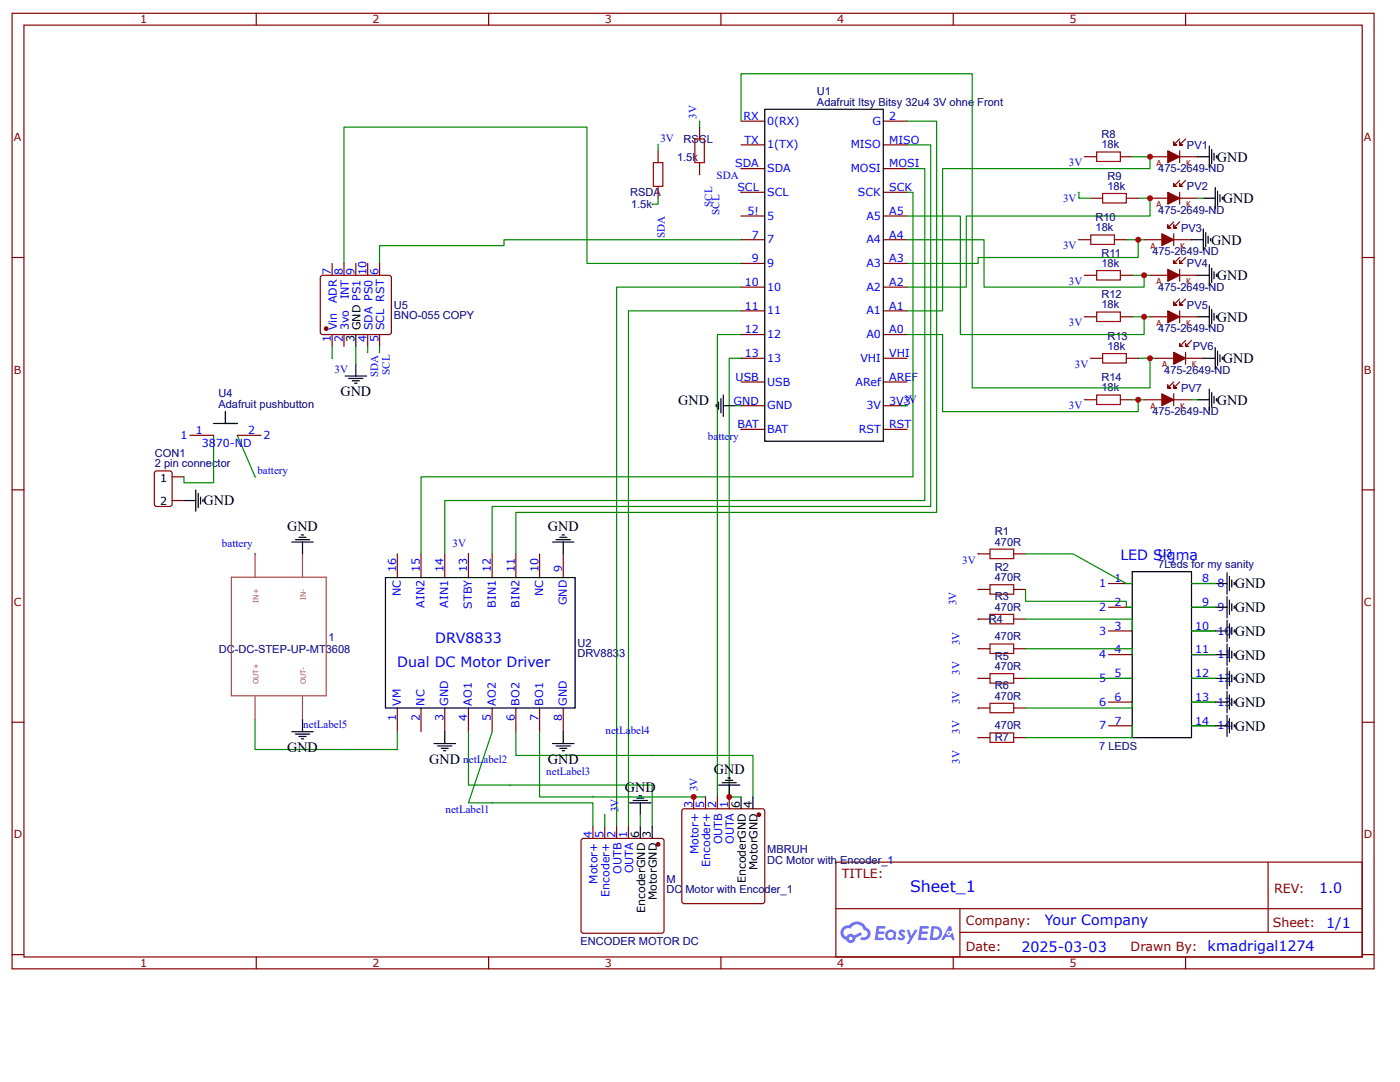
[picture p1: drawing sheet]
<svg xmlns="http://www.w3.org/2000/svg" width="279mm" height="216mm" viewBox="0 0 279 216" stroke-linecap="round" stroke-linejoin="round" font-family="sans-serif">
<g fill="none" stroke="#800" stroke-width=".24">
<path d="M2.4 2.7h271.8v190.6h-271.8zM4.8 5h267.1v186h-267.1zM51.1 2.7v2.3M97.5 2.7v2.3M143.9 2.7v2.3M190.2 2.7v2.3M236.6 2.7v2.3M2.4 51.4h2.4M271.9 51.4h2.3M2.4 97.7h2.4M271.9 97.7h2.3M2.4 144.1h2.4"/>
<path d="M271.9 144.1h2.3M166.8 172h105.1v19h-105.1zM253.1 172v14M2.4 190.5h2.4M51.1 191v2.3M97.5 191v2.3M143.9 191v2.3M166.8 181.3h105M190.2 191v2.3M191.6 186h80.2M191.6 181.3v9.5M236.6 191v2.3"/>
<path d="M271.9 190.5h2.3"/>
</g>
<g fill="#58f">
<path d="M179.5 185.6l.5-.1 .4 .1 .3 .2-.3 .4a.31 .31 0 0 0-.2-.3 .31 .31 0 0 0-.3 .2 .8 .8 0 0 1 .6 .6 .8 .8 0 0 1-.2 .8l-.6 .1-.6-.3 .3-.4 .5 .3 .2-.3a1.1 1.1 0 0 1-.7-1.1z"/>
<path d="M180.9 185.5h.6l.4 1.2 .7-1.2h.5l-1.6 2.8h-.6l.6-1z"/>
<path d="M174.9 184.8l1.8 .1v.1l-.2 .3h-1.1l-.1 .6h1l.3 .2-.3 .3h-1l-.1 .7h1l.1 .1v.3l-1.7 .1z"/>
<path d="M183.6 184.8l1.7 .1 .1 .1-.3 .3h-1l-.1 .6h1l.2 .2-.3 .3h-1l-.1 .7h1l.2 .1v.3l-1.8 .1z"/>
<path d="M189.4 184.8h.4l.2 .8-.4 .3a.46 .46 0 0 0-.7 .1 .46 .46 0 0 0 .3 .7 .46 .46 0 0 0 .6-.4l.3-.2 .4 1.5h-.5l-.2-.6h-1.1l-.3 .6h-.6z"/>
<path d="M185.9 184.8l-.4 2.8h.9a1.41 1.41 0 0 0 1.6-1.4 1.41 1.41 0 0 0-1.6-1.4zM186.4 185.3a.95 .95 0 0 1 1.1 1.1 .95 .95 0 0 1-1.4 .7z"/>
<path d="M177.1 185.7a1.03 1.03 0 0 0-.3 1.5 1.03 1.03 0 0 0 1.5 .2l.4 .2 .2-1.6-.4-.1a.93 .93 0 0 0-1.4-.2zM177.1 186.6a.61 .61 0 0 1 1.2 0 .61 .61 0 0 1-1.2 0z"/>
<path d="M168.2 185.1a1.47 1.47 0 0 0 .7 2.4 .94 .94 0 0 0 1.1 .7 .94 .94 0 0 0 .7-1l1.3-.7-.3-.5-1.2 .6a.95 .95 0 0 0-1.6 .3 .93 .93 0 0 1-.5-1.2 .93 .93 0 0 1 1.4-.4 1.39 1.39 0 0 1 1.4-.8 1.39 1.39 0 0 1 1.2 1.1 .77 .77 0 0 1 .7 1 .77 .77 0 0 1-1.1 .4l-.3 .2v.2a1.31 1.31 0 0 0 1.9-.5 1.31 1.31 0 0 0-.8-1.8 2.04 2.04 0 0 0-3.4-.5l-.7 .1zM169.4 187.3a.36 .36 0 0 1 .7 0 .36 .36 0 0 1-.7 0z"/>
<circle cx="189.4" cy="186.2" r=".18"/>
</g>
<g fill="none" stroke="#800" stroke-width=".24">
<path d="M131.3 30.1v2.4M131.3 37.2v2.4M139.6 25.4v2.3M139.6 32.5v2.3M147.9 28.9h4.7M147.9 33.6h4.7M147.9 38.4h4.7M147.9 24.2h4.7M176.3 28.9h4.7M176.3 33.6h4.7M176.3 38.4h4.7M176.3 24.2h4.7"/>
<path d="M216.5 31.3h2.4M217.7 39.6h2.3M223.6 31.3h2.4M224.8 39.6h2.3M64 55.2l.4-.3 13.5 .1 .2 .4-.1 11.1-.4 .3-13.4-.1-.3-.4zM66.3 52.6v2.3M68.6 52.6v2.3M71 52.6v2.3M73.4 52.6v2.3M75.7 52.6v2.3M147.9 43.1h4.7M147.9 47.8h4.7"/>
<path d="M147.9 52.6h4.7M147.9 57.3h4.7M176.3 43.1h4.7M176.3 47.8h4.7M176.3 52.6h4.7M176.3 57.3h4.7M215.3 47.8h2.4M216.5 54.9h2.4M222.4 47.8h2.4M223.6 54.9h2.4M66.3 66.8v2.3M68.6 66.8v2.3"/>
<path d="M73.4 66.8v2.3M75.7 66.8v2.3M147.9 62h4.7M147.9 66.8h4.7M147.9 71.5h4.7M147.9 76.2h4.7M176.3 62h4.7M176.3 66.8h4.7M176.3 71.5h4.7M176.3 76.2h4.7M216.5 63.2h2.4M216.5 79.8h2.4"/>
<path d="M217.7 71.5h2.3M223.6 63.2h2.4M223.6 79.8h2.4M224.8 71.5h2.3M31 94h2.9l.4 .2v6.4l-.2 .4-2.8 .1-.4-.3-.1-6.4zM34.3 95.1h2.4M34.3 99.9h2.4M37.9 86.9h4.7M47.4 86.9h4.7M147.9 81h4.7M147.9 85.7h4.7M176.3 81h4.7"/>
<path d="M176.3 85.7h4.7M79.3 110.5v4.8M84 110.5v4.8M88.8 110.5v4.8M93.5 110.5v4.8M98.2 110.5v4.8M103 110.5v4.8M107.7 110.5v4.8M112.4 110.5v4.8M195.2 110.5h2.4M195.2 117.6h2.4M202.3 110.5h2.4"/>
<path d="M202.3 117.6h2.4M221.2 116.4h4.8M237.8 116.4h4.7M195.2 123.5h2.4M195.2 129.4h2.4M195.2 135.4h2.4M202.3 123.5h2.4M202.3 129.4h2.4M202.3 135.4h2.4M221.2 135.4h4.8M221.2 121.2h4.8M221.2 125.9h4.8"/>
<path d="M221.2 130.6h4.8M237.8 135.4h4.7M237.8 121.2h4.7M237.8 125.9h4.7M237.8 130.6h4.7M79.3 141.3v4.7M84 141.3v4.7M88.8 141.3v4.7M93.5 141.3v4.7M98.2 141.3v4.7M103 141.3v4.7M107.7 141.3v4.7"/>
<path d="M112.4 141.3v4.7M138.4 159v2.4M140.8 159v2.4M143.2 159v2.4M145.5 159v2.4M195.2 141.3h2.4M195.2 147.2h2.4M202.3 141.3h2.4M202.3 147.2h2.4M221.2 140.1h4.8M221.2 144.8h4.8M237.8 140.1h4.7"/>
<path d="M237.8 144.8h4.7M116 167.5l.4-.2h15.6l.5 .2v18.2l-.2 .5h-15.9l-.4-.2zM118.3 164.9v2.4M120.7 164.9v2.4M123.1 164.9v2.4M125.4 164.9v2.4M136.1 161.6l.4-.2h15.7l.4 .2v18.2l-.2 .4-15.9 .1-.4-.2z"/>
</g>
<g fill="none" stroke="#000" stroke-width=".24">
<path d="M152.6 21.8h23.7v66.2h-23.7zM239 31.3h2.3M240.2 39.6h2.3M241.3 29.1v4.3M241.8 29.9v2.8M242.3 30.6v1.4M242.5 37.4v4.3M242.8 31v.5M243 38.1v2.9M243.5 38.8v1.5M243.9 39.3v.5M237.8 47.8h2.4"/>
<path d="M239 54.9h2.3M240.2 45.7v4.3M240.6 46.4v2.9M241.1 47.1v1.4M241.3 52.8v4.3M241.6 47.6v.5M241.8 53.5v2.9M242.3 54.2v1.4M242.8 54.7v.5M68.9 75h4.2M69.6 75.5h2.8M70.3 76h1.4"/>
<path d="M70.8 76.5h.5M71 66.8v2.3M71 72.7v2.3M143.9 79.5v2.9M144.3 78.8v4.3M239 63.2h2.3M239 79.8h2.3M240.2 71.5h2.3M241.3 61.1v4.2M241.3 77.6v4.3M241.8 61.8v2.8M241.8 78.3v2.9"/>
<path d="M242.3 62.5v1.4M242.3 79.1v1.4M242.5 69.4v4.2M242.8 63v.4M242.8 79.5v.5M243 70.1v2.8M243.5 70.8v1.4M243.9 71.3v.4M36.7 99.9h2.4M39.1 97.7v4.3M39.6 98.5v2.8M40 99.2v1.4"/>
<path d="M40.5 99.6v.5M42.6 84.5h4.8h-2.4M45 84.5v-2.4v2.4M142.9 80.7v.5M143.4 80.2v1.5M144.3 81h2.4M58.2 108.2h4.3M58.9 107.7h2.9M59.7 107.2h1.4M60.1 106.7h.5M60.4 108.2v2.3M76.9 115.3h37.9v26h-37.9z"/>
<path d="M110.3 108.2h4.2M111 107.7h2.8M111.7 107.2h1.4M112.2 106.7h.4M112.4 108.2v2.3M226 114.1h11.8v33.1h-11.8zM242.5 116.4h2.4M244.9 114.3v4.3M244.9 119v4.3M245.4 115v2.9M245.4 119.7v2.9M245.8 115.7v1.4"/>
<path d="M246.3 116.2v.5M242.5 121.2h2.4M242.5 125.9h2.4M242.5 130.6h2.4M242.5 135.4h2.4M244.9 123.8v4.2M244.9 128.5v4.3M244.9 133.2v4.3M244.9 138v4.2M245.4 124.5v2.8M245.4 129.2v2.8M245.4 133.9v2.9"/>
<path d="M245.4 138.7v2.8M245.8 120.5v1.4M245.8 125.2v1.4M245.8 129.9v1.4M245.8 134.7v1.4M245.8 139.4v1.4M246.3 120.9v.5M246.3 125.7v.4M246.3 130.4v.5M246.3 135.1v.5M246.3 139.9v.4M58.2 146h4.3"/>
<path d="M58.9 146.5h2.9M59.7 147h1.4M60.1 147.4h.5M60.4 143.6v2.4M86.6 148.4h4.3M87.3 148.8h2.9M88 149.3h1.5M88.5 149.8h.5M88.8 146v2.4M110.3 148.4h4.2M111 148.8h2.8M111.7 149.3h1.4"/>
<path d="M112.2 149.8h.4M112.4 146v2.4M126.4 159.7h2.8M127.1 159.3h1.4M127.6 158.8h.4M143.4 156.7h4.3M144.1 156.2h2.8M144.8 155.7h1.4M145.3 155.2h.5M145.5 156.7v2.3M147.9 159v2.4M150.3 159v2.4"/>
<path d="M242.5 140.1h2.4M242.5 144.8h2.4M244.9 142.7v4.3M245.4 143.4v2.8M245.8 144.1v1.4M246.3 144.6v.5M125.7 160.2h4.2M127.8 160.2v2.4M127.8 164.9v2.4M130.2 164.9v2.4"/>
</g>
<g fill="none" stroke="#080" stroke-width=".24">
<path d="M131.3 39.6v1.1h-1.1M131.3 28.9v1.2M139.6 24.2v1.2M147.9 24.2v-9.5h46.1v62.7h35.5v-5.9M181 38.4h1.2v56.7h-98.2v15.4M181 33.6h3.6v66.3h-95.8v10.6M181 28.9h4.7v72.2h-87.5v9.4M181 24.2h5.9v78h-83.9v8.3M215.3 38.4v1.2h2.4M226 31.3h3.5v2.3h-41.4v28.4h-7.1M227.1 39.6h2.4v3.5h-36.7v14.2h-11.8M239 39.6h1.2"/>
<path d="M68.6 52.6v-27.2h48.5v27.2h30.8M147.9 47.8h-47.3v1.2h-24.9v3.6M147.9 57.3h-24.8v107.6M181 47.8h15.4v9.5h31.9v-2.4M181 43.1h10.7v23.7h36.6v-3.6M224.8 47.8h3.5M226 54.9h3.5M227.1 47.8v3.6h-31.9v1.2h-14.2M66.3 69.1v2.4M71 69.1v3.6M73.4 69.1v1.2M75.7 69.1v1.2"/>
<path d="M147.9 62h-22.5v102.9M147.9 66.8h-4.7v92.2M147.9 71.5h-2.4v87.5h2.4M181 66.8h7.1v15.3h39v-2.3M226 63.2h3.5M226 79.8h2.3M227.1 71.5h3.6M237.8 79.8h1.2M42.6 86.9v9.4h-5.9v-1.2M47.4 86.9l3.5 8.2M146.7 81h1.2M179.8 81h1.2"/>
<path d="M204.7 110.5h9.4l10.7 5.9h1.2M204.7 117.6v2.4h20.1v1.2h1.2M237.8 116.4h4.7M204.7 123.5h21.3v2.4M204.7 129.4h21.3v1.2M204.7 135.4h21.3M237.8 135.4h4.7M237.8 121.2h4.7M237.8 125.9h4.7M237.8 130.6h4.7M50.9 143.6v6h28.4v-3.6M93.5 146v10.7h36.7v8.2"/>
<path d="M98.2 146l-4.7 14.2h24.8v4.7M103 146v4.7h47.3v8.3M107.7 146v13h33.1M226 140.1v1.2h-21.3M226 144.8v2.4h-21.3M237.8 140.1h4.7M237.8 144.8h4.7M120.7 162.6v2.3M127.8 162.6v2.3"/>
</g>
<path d="M46.2 115.2h18.9v23.6h-18.9zM50.9 110.5v4.7M60.4 110.5v4.7M50.9 139v4.6M60.4 139v4.6" fill="none" stroke="#a54b4b" stroke-width=".24"/>
<g fill="none" stroke="#a00000" stroke-width=".24">
<path d="M130.4 32.5h1.9v4.7h-1.9zM138.7 27.7h1.9v4.8h-1.9zM218.9 30.3h4.7v1.9h-4.7zM220 38.6h4.8v1.9h-4.8zM217.7 46.9h4.7v1.9h-4.7zM218.9 54h4.7v1.9h-4.7zM218.9 62.3h4.7v1.9h-4.7zM218.9 78.8h4.7v1.9h-4.7zM220 70.5h4.8v1.9h-4.8zM197.6 109.6h4.7v1.9h-4.7zM197.6 116.7h4.7v1.9h-4.7zM197.6 122.6h4.7v1.9h-4.7z"/>
<path d="M197.6 128.5h4.7v1.9h-4.7zM197.6 134.4h4.7v1.9h-4.7zM197.6 140.3h4.7v1.9h-4.7zM197.6 146.2h4.7v1.9h-4.7z"/>
</g>
<g fill="#840000" stroke="#840000" stroke-width=".24">
<path d="M233.1 30.1l2.3 1.2-2.3 1.2z"/>
<path d="M233.1 38.4l2.3 1.2-2.3 1.1z"/>
<path d="M231.9 46.7l2.3 1.1-2.3 1.2z"/>
<path d="M233.1 53.7l2.3 1.2-2.3 1.2z"/>
<path d="M233.1 62l2.3 1.2-2.3 1.2z"/>
<path d="M234.2 70.3l2.4 1.2-2.4 1.2z"/>
<path d="M231.9 78.6l2.3 1.2-2.3 1.2z"/>
</g>
<g fill="none" stroke="#840000" stroke-width=".24">
<path d="M229.5 31.3h3.6M229.5 39.6h3.6M235.4 27.7l-1.2 1.2v-.6v.6h.6h-.6M235.4 36l-1.2 1.2v-.6v.6h.6h-.6M235.4 31.3h3.6M235.4 30.1v2.4M235.4 38.4v2.3M235.4 39.6h3.6M236.6 27.7l-1.2 1.2h.6h-.6v-.6v.6M236.6 36l-1.2 1.2h.6h-.6v-.6v.6M228.3 47.8h3.6M229.5 54.9h3.6"/>
<path d="M234.2 44.3l-1.1 1.2v-.6v.6h.6h-.6M234.2 47.8h3.6M234.2 46.7v2.3M235.4 44.3l-1.2 1.2h.6h-.6v-.6v.6M235.4 51.4l-1.2 1.2v-.6v.6h.6h-.6M235.4 59.7l-1.2 1.1v-.5v.5h.6h-.6M235.4 53.7v2.4M235.4 54.9h3.6M236.6 51.4l-1.2 1.2h.6h-.6v-.6v.6M236.6 59.7l-1.2 1.1h.6h-.6v-.5v.5M228.3 79.8h3.6M229.5 63.2h3.6"/>
<path d="M230.7 71.5h3.5M234.2 76.2l-1.1 1.2v-.6v.6h.6h-.6M234.2 78.6v2.4M234.2 79.8h3.6M235.4 76.2l-1.2 1.2h.6h-.6v-.6v.6M235.4 62v2.4M235.4 63.2h3.6M236.6 67.9l-1.2 1.2v-.6v.6h.6h-.6M236.6 71.5h3.6M236.6 70.3v2.4M237.8 67.9l-1.2 1.2h.6h-.6v-.6v.6"/>
</g>
<g fill="#000">
<path d="M131.3 28.7v.4zM131.1 28.9h.5z"/>
<path d="M139.6 23.9v.5zM139.4 24.2h.5z"/>
<path d="M139.6 34.6v.5zM139.4 34.8h.5z"/>
<path d="M147.9 33.4v.5zM147.7 33.6h.4z"/>
<path d="M147.9 38.1v.5zM147.7 38.4h.4z"/>
<path d="M215.3 38.1v.5zM215.1 38.4h.5z"/>
<path d="M216.5 31v.5zM216.3 31.3h.4z"/>
<path d="M130.2 40.5v.5zM129.9 40.7h.5z"/>
<path d="M215.3 47.6v.5zM215.1 47.8h.5z"/>
<path d="M216.5 54.7v.5zM216.3 54.9h.4z"/>
<path d="M66.3 71.3v.4zM66 71.5h.5z"/>
<path d="M73.4 70.1v.4zM73.1 70.3h.5z"/>
<path d="M75.7 70.1v.4zM75.5 70.3h.5z"/>
<path d="M216.5 63v.4zM216.3 63.2h.4z"/>
<path d="M216.5 79.5v.5zM216.3 79.8h.4z"/>
<path d="M217.7 71.3v.4zM217.4 71.5h.5z"/>
<path d="M50.9 94.9v.5zM50.7 95.1h.4z"/>
<path d="M147.9 85.4v.5zM147.7 85.7h.4z"/>
<path d="M179.8 80.7v.5zM179.6 81h.5z"/>
<path d="M50.9 110.3v.5zM50.7 110.5h.4z"/>
<path d="M93.5 110.3v.5zM93.3 110.5h.4z"/>
<path d="M195.2 110.3v.5zM195 110.5h.4z"/>
<path d="M195.2 117.4v.5zM195 117.6h.4z"/>
<path d="M195.2 123.3v.5zM195 123.5h.4z"/>
<path d="M195.2 129.2v.5zM195 129.4h.4z"/>
<path d="M195.2 135.1v.5zM195 135.4h.4z"/>
<path d="M69.8 149.3v.5zM69.6 149.6h.5z"/>
<path d="M98.2 160v.4zM98 160.2h.5z"/>
<path d="M101.8 156.4v.5zM101.5 156.7h.5z"/>
<path d="M118.3 158.8v.5zM118.1 159h.5z"/>
<path d="M130.2 150.5v.5zM129.9 150.7h.5z"/>
<path d="M138.4 158.8v.5zM138.2 159h.5z"/>
<path d="M195.2 141v.5zM195 141.3h.4z"/>
<path d="M195.2 147v.4zM195 147.2h.4z"/>
<path d="M120.7 162.3v.5zM120.5 162.6h.4z"/>
</g>
<g fill="#800" stroke="#800" stroke-width=".24">
<circle cx="151.4" cy="162.6" r=".35"/>
<circle cx="131.3" cy="168.5" r=".36"/>
<circle cx="65.1" cy="65.6" r=".36"/>
</g>
<g fill="#c00">
<circle cx="229.5" cy="31.3" r=".59"/>
<circle cx="227.1" cy="47.8" r=".59"/>
<circle cx="228.3" cy="54.9" r=".59"/>
<circle cx="228.3" cy="63.2" r=".59"/>
<circle cx="229.5" cy="39.6" r=".59"/>
<circle cx="227.1" cy="79.8" r=".59"/>
<circle cx="229.5" cy="71.5" r=".59"/>
<circle cx="145.5" cy="159" r=".59"/>
<circle cx="138.4" cy="159" r=".59"/>
</g>
<text font-size="3.2" fill="#00f" x="181.6" y="178.1">Sheet_1</text>
<g font-size="2.8">
<text x="242.9" y="32.3">GND</text>
<text x="244.1" y="40.5">GND</text>
<text x="241.7" y="48.8">GND</text>
<text x="242.9" y="55.9">GND</text>
<text x="242.9" y="64.2">GND</text>
<text x="244.1" y="72.5">GND</text>
<text x="67.9" y="79.1">GND</text>
<text x="135.4" y="80.7">GND</text>
<text x="242.9" y="80.7">GND</text>
<text x="40.6" y="100.8">GND</text>
<text x="57.3" y="106">GND</text>
<text x="109.3" y="106">GND</text>
<text x="246.4" y="117.4">GND</text>
<text x="246.4" y="122.1">GND</text>
<text x="246.4" y="126.9">GND</text>
<text x="246.4" y="131.6">GND</text>
<text x="246.4" y="136.3">GND</text>
<text x="246.4" y="141.1">GND</text>
<text x="246.4" y="145.8">GND</text>
<text x="57.3" y="150.1">GND</text>
<text x="85.7" y="152.4">GND</text>
<text x="109.3" y="152.4">GND</text>
<text x="142.5" y="154.5">GND</text>
<text x="124.7" y="158.1">GND</text>
</g>
<g font-size="2.8" fill="#00f">
<text x="223.6" y="111.7">LED Sigma</text>
<text x="86.8" y="128.2">DRV8833</text>
<text x="79.3" y="133">Dual DC Motor Driver</text>
<text x="263.2" y="178.2">1.0</text>
<text x="208.5" y="184.7">Your Company</text>
<text x="264.7" y="185.2">1/1</text>
<text x="203.9" y="189.9">2025-03-03</text>
<text x="241" y="189.8">kmadrigal1274</text>
</g>
<g font-size="2.5" fill="#800">
<text x="168" y="175.1">TITLE:</text>
<text x="254.3" y="178.2">REV:</text>
<text x="192.8" y="184.6">Company:</text>
<text x="254" y="185">Sheet:</text>
<text x="192.8" y="189.8">Date:</text>
<text x="225.6" y="189.8">Drawn By:</text>
</g>
<g font-size="2.2" fill="#800">
<text x="28" y="4.7">1</text>
<text x="74.3" y="4.7">2</text>
<text x="120.7" y="4.7">3</text>
<text x="167.1" y="4.7">4</text>
<text x="213.4" y="4.7">5</text>
<text x="2.8" y="28.2">A</text>
<text x="272.2" y="28.2">A</text>
<text x="2.8" y="74.6">B</text>
<text x="272.2" y="74.6">B</text>
<text x="2.8" y="120.9">C</text>
<text x="272.2" y="120.9">C</text>
<text x="2.8" y="167.3">D</text>
<text x="272.2" y="167.3">D</text>
<text x="28" y="193">1</text>
<text x="74.3" y="193">2</text>
<text x="120.7" y="193">3</text>
<text x="167.1" y="193">4</text>
<text x="213.4" y="193">5</text>
</g>
<g font-size="2.2" fill="#00f">
<text x="139" y="23.7" transform="rotate(-90 139 23.7)">3V</text>
<text x="148.4" y="23.9">RX</text>
<text x="177.5" y="23.9">2</text>
<text x="131.8" y="28.3">3V</text>
<text x="148.6" y="28.7">TX</text>
<text x="153.1" y="24.9">0(RX)</text>
<text x="153.1" y="29.6">1(TX)</text>
<text x="169.8" y="29.6">MISO</text>
<text x="174.1" y="24.9">G</text>
<text x="177.5" y="28.7">MISO</text>
<text x="143" y="35.7">SDA</text>
<text x="146.7" y="33.4">SDA</text>
<text x="153.1" y="34.4">SDA</text>
<text x="169.8" y="34.4">MOSI</text>
<text x="177.5" y="33.4">MOSI</text>
<text x="213.3" y="33.2">3V</text>
<text x="142.2" y="41.3" transform="rotate(-90 142.2 41.3)">SCL</text>
<text x="147.2" y="38.1">SCL</text>
<text x="153.1" y="39.1">SCL</text>
<text x="171.2" y="39.1">SCK</text>
<text x="177.5" y="38.1">SCK</text>
<text x="212.1" y="40.3">3V</text>
<text x="132.7" y="47.6" transform="rotate(-90 132.7 47.6)">SDA</text>
<text x="143.6" y="42.9" transform="rotate(-90 143.6 42.9)">SCL</text>
<text x="149.2" y="42.9">5!</text>
<text x="150" y="47.6">7</text>
<text x="153.1" y="43.8">5</text>
<text x="172.9" y="43.8">A5</text>
<text x="177.5" y="42.9">A5</text>
<text x="177.5" y="47.6">A4</text>
<text x="150" y="52.3">9</text>
<text x="153.1" y="48.5">7</text>
<text x="153.1" y="53.3">9</text>
<text x="172.9" y="48.5">A4</text>
<text x="172.9" y="53.3">A3</text>
<text x="177.5" y="52.3">A3</text>
<text x="212.1" y="49.8">3V</text>
<text x="66" y="54.8" transform="rotate(-90 66 54.8)">7</text>
<text x="68.4" y="54.8" transform="rotate(-90 68.4 54.8)">8</text>
<text x="69.6" y="59.7" transform="rotate(-90 69.6 59.7)">INT</text>
<text x="70.8" y="54.8" transform="rotate(-90 70.8 54.8)">9</text>
<text x="73.1" y="54.8" transform="rotate(-90 73.1 54.8)">10</text>
<text x="75.5" y="54.8" transform="rotate(-90 75.5 54.8)">6</text>
<text x="148.6" y="57.1">10</text>
<text x="153.1" y="58">10</text>
<text x="172.9" y="58">A2</text>
<text x="177.5" y="57.1">A2</text>
<text x="213.3" y="56.8">3V</text>
<text x="67.2" y="65.9" transform="rotate(-90 67.2 65.9)">Vin</text>
<text x="67.2" y="60.5" transform="rotate(-90 67.2 60.5)">ADR</text>
<text x="69.6" y="65.9" transform="rotate(-90 69.6 65.9)">3vo</text>
<text x="74.3" y="65.9" transform="rotate(-90 74.3 65.9)">SDA PS0</text>
<text x="76.7" y="65.9" transform="rotate(-90 76.7 65.9)">SCL RST</text>
<text x="148.6" y="61.8">11</text>
<text x="153.1" y="62.7">11</text>
<text x="172.9" y="62.7">A1</text>
<text x="177.5" y="61.8">A1</text>
<text x="213.3" y="65.1">3V</text>
<text x="66" y="68.3" transform="rotate(-90 66 68.3)">1</text>
<text x="68.4" y="68.3" transform="rotate(-90 68.4 68.3)">2</text>
<text x="73.1" y="68.3" transform="rotate(-90 73.1 68.3)">4</text>
<text x="75.5" y="68.3" transform="rotate(-90 75.5 68.3)">5</text>
<text x="148.6" y="66.5">12</text>
<text x="148.6" y="71.3">13</text>
<text x="153.1" y="67.5">12</text>
<text x="172.9" y="67.5">A0</text>
<text x="177.5" y="66.5">A0</text>
<text x="177.5" y="71.3">VHI</text>
<text x="66.8" y="74.5">3V</text>
<text x="75.5" y="75.2" transform="rotate(-90 75.5 75.2)">SDA</text>
<text x="77.8" y="74.8" transform="rotate(-90 77.8 74.8)">SCL</text>
<text x="146.8" y="76">USB</text>
<text x="153.1" y="72.2">13</text>
<text x="153.1" y="76.9">USB</text>
<text x="170.7" y="76.9">ARef</text>
<text x="171.7" y="72.2">VHI</text>
<text x="177.5" y="76">AREF</text>
<text x="214.5" y="73.4">3V</text>
<text x="146.4" y="80.7">GND</text>
<text x="153.1" y="81.7">GND</text>
<text x="172.9" y="81.7">3V</text>
<text x="177.5" y="80.7">3V3</text>
<text x="180.3" y="80.4">3V</text>
<text x="213.3" y="81.7">3V</text>
<text x="36" y="87.6">1</text>
<text x="39.1" y="86.6">1</text>
<text x="40.3" y="89.2">3870-ND</text>
<text x="49.5" y="86.6">2</text>
<text x="52.6" y="87.6">2</text>
<text x="141.3" y="87.9">battery</text>
<text x="147.2" y="85.4">BAT</text>
<text x="153.1" y="86.4">BAT</text>
<text x="171.4" y="86.4">RST</text>
<text x="177.5" y="85.4">RST</text>
<text x="51.4" y="94.6">battery</text>
<text x="44.3" y="109.1">battery</text>
<text x="90.3" y="109.1">3V</text>
<text x="192" y="112.6">3V</text>
<text x="79.1" y="114.1" transform="rotate(-90 79.1 114.1)">16</text>
<text x="80" y="118.9" transform="rotate(-90 80 118.9)">NC</text>
<text x="83.8" y="114.1" transform="rotate(-90 83.8 114.1)">15</text>
<text x="88.5" y="114.1" transform="rotate(-90 88.5 114.1)">14</text>
<text x="93.3" y="114.1" transform="rotate(-90 93.3 114.1)">13</text>
<text x="98" y="114.1" transform="rotate(-90 98 114.1)">12</text>
<text x="102.7" y="114.1" transform="rotate(-90 102.7 114.1)">11</text>
<text x="107.4" y="114.1" transform="rotate(-90 107.4 114.1)">10</text>
<text x="108.4" y="118.9" transform="rotate(-90 108.4 118.9)">NC</text>
<text x="112.2" y="114.1" transform="rotate(-90 112.2 114.1)">9</text>
<text x="219.4" y="117.1">1</text>
<text x="222.4" y="116.2">1</text>
<text x="239.9" y="116.2">8</text>
<text x="243" y="117.1">8</text>
<text x="84.7" y="121.2" transform="rotate(-90 84.7 121.2)">AIN2</text>
<text x="89.5" y="121.2" transform="rotate(-90 89.5 121.2)">AIN1</text>
<text x="94.2" y="121.5" transform="rotate(-90 94.2 121.5)">STBY</text>
<text x="98.9" y="121.2" transform="rotate(-90 98.9 121.2)">BIN1</text>
<text x="103.7" y="121.2" transform="rotate(-90 103.7 121.2)">BIN2</text>
<text x="113.1" y="120.8" transform="rotate(-90 113.1 120.8)">GND</text>
<text x="190.9" y="120.8" transform="rotate(-90 190.9 120.8)">3V</text>
<text x="219.4" y="121.9">2</text>
<text x="222.4" y="120.9">2</text>
<text x="222.4" y="125.7">3</text>
<text x="238.5" y="125.7">10</text>
<text x="239.9" y="120.9">9</text>
<text x="243" y="121.9">9</text>
<text x="191.6" y="128.7" transform="rotate(-90 191.6 128.7)">3V</text>
<text x="219.4" y="126.6">3</text>
<text x="219.4" y="131.3">4</text>
<text x="222.4" y="130.4">4</text>
<text x="238.5" y="130.4">11</text>
<text x="243" y="126.6">10</text>
<text x="243" y="131.3">11</text>
<text x="191.6" y="134.6" transform="rotate(-90 191.6 134.6)">3V</text>
<text x="219.4" y="136.1">5</text>
<text x="222.4" y="135.1">5</text>
<text x="238.5" y="135.1">12</text>
<text x="243" y="136.1">12</text>
<text x="79.1" y="143.9" transform="rotate(-90 79.1 143.9)">1</text>
<text x="80" y="140.8" transform="rotate(-90 80 140.8)">VM</text>
<text x="83.8" y="143.9" transform="rotate(-90 83.8 143.9)">2</text>
<text x="84.7" y="140.8" transform="rotate(-90 84.7 140.8)">NC</text>
<text x="88.5" y="143.9" transform="rotate(-90 88.5 143.9)">3</text>
<text x="89.5" y="140.8" transform="rotate(-90 89.5 140.8)">GND</text>
<text x="93.3" y="143.9" transform="rotate(-90 93.3 143.9)">4</text>
<text x="94.2" y="140.8" transform="rotate(-90 94.2 140.8)">AO1</text>
<text x="98" y="143.9" transform="rotate(-90 98 143.9)">5</text>
<text x="98.9" y="140.8" transform="rotate(-90 98.9 140.8)">AO2</text>
<text x="102.7" y="143.9" transform="rotate(-90 102.7 143.9)">6</text>
<text x="103.7" y="140.8" transform="rotate(-90 103.7 140.8)">BO2</text>
<text x="107.4" y="143.9" transform="rotate(-90 107.4 143.9)">7</text>
<text x="108.4" y="140.8" transform="rotate(-90 108.4 140.8)">BO1</text>
<text x="112.2" y="143.9" transform="rotate(-90 112.2 143.9)">8</text>
<text x="113.1" y="140.8" transform="rotate(-90 113.1 140.8)">GND</text>
<text x="191.6" y="140.5" transform="rotate(-90 191.6 140.5)">3V</text>
<text x="219.4" y="140.8">6</text>
<text x="222.4" y="139.9">6</text>
<text x="238.5" y="139.9">13</text>
<text x="243" y="140.8">13</text>
<text x="60.5" y="145.2">netLabel5</text>
<text x="120.8" y="146.4">netLabel4</text>
<text x="191.6" y="146.5" transform="rotate(-90 191.6 146.5)">3V</text>
<text x="219.4" y="145.5">7</text>
<text x="222.4" y="144.6">7</text>
<text x="238.5" y="144.6">14</text>
<text x="243" y="145.5">14</text>
<text x="92.5" y="152.3">netLabel2</text>
<text x="109" y="154.7">netLabel3</text>
<text x="191.6" y="152.4" transform="rotate(-90 191.6 152.4)">3V</text>
<text x="138.2" y="161.3" transform="rotate(-90 138.2 161.3)">3</text>
<text x="139.2" y="157.9" transform="rotate(-90 139.2 157.9)">3V</text>
<text x="140.6" y="161.3" transform="rotate(-90 140.6 161.3)">5</text>
<text x="142.9" y="161.3" transform="rotate(-90 142.9 161.3)">2</text>
<text x="145.3" y="161.3" transform="rotate(-90 145.3 161.3)">1</text>
<text x="88.9" y="162.3">netLabel1</text>
<text x="118.1" y="167.2" transform="rotate(-90 118.1 167.2)">4</text>
<text x="120.5" y="167.2" transform="rotate(-90 120.5 167.2)">5</text>
<text x="122.8" y="167.2" transform="rotate(-90 122.8 167.2)">2</text>
<text x="123.5" y="162.1" transform="rotate(-90 123.5 162.1)">3V</text>
<text x="125.2" y="167.2" transform="rotate(-90 125.2 167.2)">1</text>
<text x="139.4" y="170.4" transform="rotate(-90 139.4 170.4)">Motor+</text>
<text x="141.7" y="173" transform="rotate(-90 141.7 173)">Encoder+</text>
<text x="144.1" y="168.5" transform="rotate(-90 144.1 168.5)">OUTB</text>
<text x="146.5" y="168.4" transform="rotate(-90 146.5 168.4)">OUTA</text>
<text x="119.3" y="176.3" transform="rotate(-90 119.3 176.3)">Motor+</text>
<text x="121.6" y="178.9" transform="rotate(-90 121.6 178.9)">Encoder+</text>
<text x="124" y="174.4" transform="rotate(-90 124 174.4)">OUTB</text>
<text x="126.4" y="174.3" transform="rotate(-90 126.4 174.3)">OUTA</text>
</g>
<g font-size="2.2" fill="#000080">
<text x="163" y="21.1">Adafruit Itsy Bitsy 32u4 3V ohne Front</text>
<text x="163" y="19">U1</text>
<text x="136.4" y="28.5">RSCL</text>
<text x="219.8" y="29.6">18k</text>
<text x="219.8" y="27.5">R8</text>
<text x="236.9" y="29.7">PV1</text>
<text x="135.1" y="32">1.5k</text>
<text x="221" y="35.8">R9</text>
<text x="231.2" y="34.4">475-2649-ND</text>
<text x="125.8" y="39.1">RSDA</text>
<text x="125.9" y="41.5">1.5k</text>
<text x="221" y="37.9">18k</text>
<text x="236.9" y="37.9">PV2</text>
<text x="218.6" y="46.2">18k</text>
<text x="218.6" y="44.1">R10</text>
<text x="231.2" y="42.7">475-2649-ND</text>
<text x="235.7" y="46.2">PV3</text>
<text x="219.8" y="53.3">18k</text>
<text x="219.8" y="51.2">R11</text>
<text x="230" y="51">475-2649-ND</text>
<text x="236.9" y="53.3">PV4</text>
<text x="219.8" y="59.5">R12</text>
<text x="231.2" y="58.1">475-2649-ND</text>
<text x="78.6" y="63.7">BNO-055 COPY</text>
<text x="78.6" y="61.6">U5</text>
<text x="219.8" y="61.6">18k</text>
<text x="236.9" y="61.6">PV5</text>
<text x="221" y="69.8">18k</text>
<text x="221" y="67.8">R13</text>
<text x="231.2" y="66.3">475-2649-ND</text>
<text x="238.1" y="69.9">PV6</text>
<text x="219.8" y="76">R14</text>
<text x="232.3" y="74.6">475-2649-ND</text>
<text x="43.6" y="81.4">Adafruit pushbutton</text>
<text x="43.6" y="79.3">U4</text>
<text x="219.8" y="78.1">18k</text>
<text x="230" y="82.9">475-2649-ND</text>
<text x="235.7" y="78.2">PV7</text>
<text x="30.9" y="93.2">2 pin connector</text>
<text x="30.9" y="91.1">CON1</text>
<text x="198.5" y="106.8">R1</text>
<text x="198.5" y="108.9">470R</text>
<text x="198.5" y="113.9">R2</text>
<text x="231.2" y="113.3">7Leds for my sanity</text>
<text x="231.2" y="111.1">U3</text>
<text x="198.5" y="116">470R</text>
<text x="198.5" y="119.8">R3</text>
<text x="197.3" y="124.3">R4</text>
<text x="198.5" y="121.9">470R</text>
<text x="43.7" y="130.2">DC-DC-STEP-UP-MT3608</text>
<text x="65.6" y="127.9">1</text>
<text x="115.3" y="131.1">DRV8833</text>
<text x="115.3" y="129">U2</text>
<text x="198.5" y="127.8">470R</text>
<text x="198.5" y="131.6">R5</text>
<text x="198.5" y="133.7">470R</text>
<text x="198.5" y="137.5">R6</text>
<text x="198.5" y="139.6">470R</text>
<text x="198.5" y="145.5">470R</text>
<text x="198.5" y="147.9">R7</text>
<text x="219.4" y="149.6">7 LEDS</text>
<text x="153.1" y="172.3">DC Motor with Encoder_1</text>
<text x="153.1" y="170.2">MBRUH</text>
<text x="133" y="178.2">DC Motor with Encoder_1</text>
<text x="133" y="176.1">M</text>
<text x="115.8" y="188.6">ENCODER MOTOR DC</text>
</g>
<g font-size="2.2">
<text x="72" y="65.9" transform="rotate(-90 72 65.9)">GND PS1</text>
<text x="70.8" y="68.3" transform="rotate(-90 70.8 68.3)">3</text>
<text x="32" y="96.1">1</text>
<text x="32" y="100.8">2</text>
<text x="147.7" y="161.3" transform="rotate(-90 147.7 161.3)">6</text>
<text x="150" y="161.3" transform="rotate(-90 150 161.3)">4</text>
<text x="127.6" y="167.2" transform="rotate(-90 127.6 167.2)">6</text>
<text x="129.9" y="167.2" transform="rotate(-90 129.9 167.2)">3</text>
<text x="151.2" y="173.7" transform="rotate(-90 151.2 173.7)">MotorGND</text>
<text x="131.1" y="179.6" transform="rotate(-90 131.1 179.6)">MotorGND</text>
<text x="148.8" y="176.2" transform="rotate(-90 148.8 176.2)">EncoderGND</text>
<text x="128.7" y="182.2" transform="rotate(-90 128.7 182.2)">EncoderGND</text>
</g>
<g font-size="1.8" fill="#840000">
<text x="230.8" y="33">A</text>
<text x="236.7" y="33">K</text>
<text x="230.8" y="41.3">A</text>
<text x="236.7" y="41.3">K</text>
<text x="229.6" y="49.6">A</text>
<text x="235.5" y="49.6">K</text>
<text x="230.8" y="56.7">A</text>
<text x="236.7" y="56.7">K</text>
<text x="230.8" y="65">A</text>
<text x="236.7" y="65">K</text>
<text x="232" y="73.3">A</text>
<text x="237.9" y="73.3">K</text>
<text x="229.6" y="81.5">A</text>
<text x="235.5" y="81.5">K</text>
</g>
<g font-size="1.4" fill="#a54b4b">
<text x="61.1" y="119.7" transform="rotate(-90 61.1 119.7)">IN-</text>
<text x="51.6" y="120.3" transform="rotate(-90 51.6 120.3)">IN+</text>
<text x="51.6" y="136.6" transform="rotate(-90 51.6 136.6)">OUT+</text>
<text x="61.1" y="136.6" transform="rotate(-90 61.1 136.6)">OUT-</text>
</g>
</svg>
